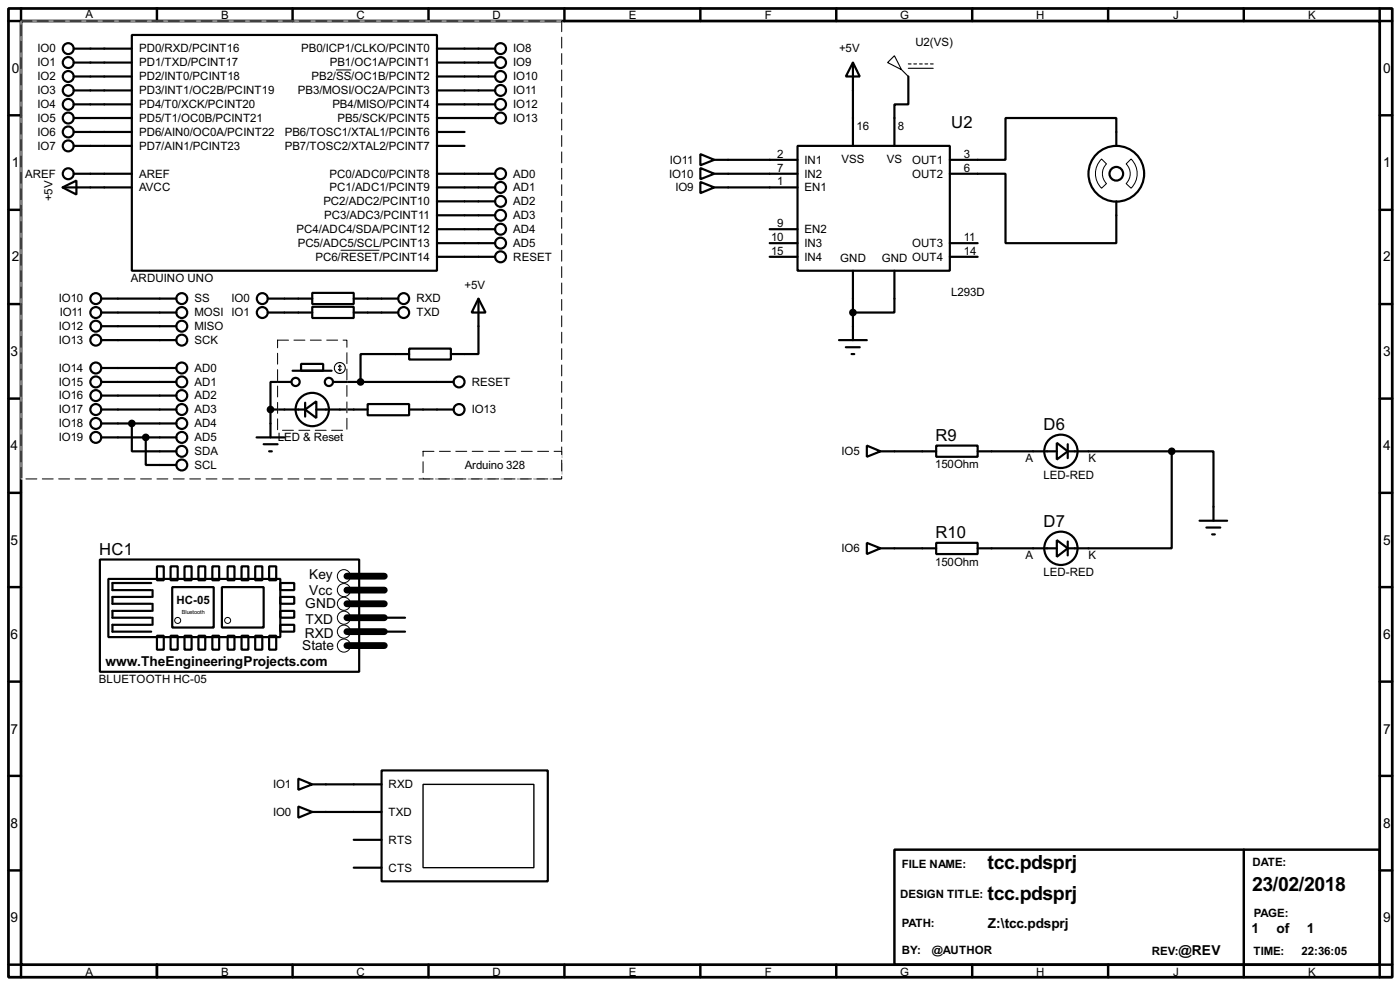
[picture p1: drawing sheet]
<svg xmlns="http://www.w3.org/2000/svg" width="256mm" height="180mm" viewBox="0 0 256 180" stroke-linecap="round" stroke-linejoin="round" font-family="sans-serif">
<path d="M1.6 1.6h253.5v177.3h-253.5zM3.9 3.9h248.9v172.7h-248.9z" fill="none" stroke="#000" stroke-width=".5"/>
<g fill="none" stroke="#000" stroke-width=".45">
<path d="M3.9 1.6v2.3h-2.3M28.8 1.6v2.3M53.6 1.6v2.3M78.5 1.6v2.3M103.4 1.6v2.3M128.3 1.6v2.3M153.2 1.6v2.3M178.1 1.6v2.3M203 1.6v2.3M227.9 1.6v2.3M252.8 1.6v2.3h2.3M1.6 21.1h2.3"/>
<path d="M1.6 38.4h2.3M252.8 21.1h2.3M252.8 38.4h2.3M1.6 55.7h2.3M252.8 55.7h2.3M1.6 73h2.3M252.8 73h2.3M1.6 90.2h2.3M252.8 90.2h2.3M1.6 107.5h2.3M252.8 107.5h2.3M1.6 124.8h2.3"/>
<path d="M252.8 124.8h2.3M1.6 142h2.3M1.6 159.3h2.3M163.9 155.5h88.9v21.1h-88.9zM227.9 155.5v23.4M252.8 142h2.3M252.8 159.3h2.3M1.6 176.6h2.3v2.3M28.8 176.6v2.3M53.6 176.6v2.3M78.5 176.6v2.3M103.4 176.6v2.3"/>
<path d="M128.3 176.6v2.3M153.2 176.6v2.3M178.1 176.6v2.3M203 176.6v2.3M255.1 176.6h-2.3v2.3"/>
</g>
<g fill="none" stroke="#000" stroke-width=".4">
<path d="M13.5 19.1h10.7M13.5 16.6h10.7M13.5 14h10.7M13.5 11.5h10.7M13.5 8.9h10.7M24.2 6.4h55.9v43.2h-55.9zM80.1 19.1h10.6M80.1 16.6h10.6M80.1 14h10.6M80.1 11.5h10.6M80.1 8.9h10.6M156.3 11.5l1.2 2.5h-2.5z"/>
<path d="M156.3 11.5v15.2M166.4 14v5.1h-2.5v7.6M11.5 34.3l2.5-1.2v2.5zM11.5 34.3h12.7M13.5 26.7h10.7M13.5 24.2h10.7M13.5 21.6h10.7M13.5 31.8h10.7M80.1 26.7h5M80.1 24.2h5M80.1 21.6h10.6M80.1 31.8h10.6"/>
<path d="M80.1 34.3h10.6M80.1 36.9h10.6M80.1 39.4h10.6M128.3 28.2l2.6 1.1-2.6 1zM128.3 30.8l2.6 1-2.6 1zM128.3 33.3l2.6 1-2.6 1.1zM130.9 31.8h15.2M130.9 34.3h15.2M130.9 29.3h15.2M146.1 26.7h27.9v22.9h-27.9zM174 31.8h10.2v12.7h20.3v-7.6M204.5 26.7v-5.1h-20.3v7.7h-10.2"/>
<path d="M18.6 54.7h13.7M18.6 57.2h13.7M18.6 59.7h13.7M49.1 54.7h8.1M49.1 57.2h8.1M57.2 53.6h7.6v2.1h-7.6zM57.2 56.2h7.6v2h-7.6zM64.8 54.7h8.2M64.8 57.2h8.2M80.1 42h10.6M80.1 44.5h10.6M80.1 47h10.6"/>
<path d="M87.7 54.7l1.3 2.5h-2.6zM87.7 54.7v10.1h-5.1M141 42h5.1M141 44.5h5.1M141 47h5.1M156.3 49.6v12.7M163.9 49.6v7.6h-7.6M174 44.5h5.1M174 47h5.1M18.6 75h13.7M18.6 62.3h13.7M18.6 67.4h13.7"/>
<path d="M18.6 69.9h13.7M18.6 72.4h13.7M18.6 77.5h13.7M24.2 77.5v5.1h8.1M49.6 75h6.3M49.6 75v5.1M53.4 69.9h-3.8v5.1M53.6 67.9h7.2M55.2 66.6h4v1.3h-4zM55.9 75l2.1-1.5v3zM55.9 73.7v2.6M58 75h9.4"/>
<path d="M61 69.9h22.1M67.4 74h7.6v2h-7.6zM75 63.8h7.6v2h-7.6zM75 64.8h-8.9v5.1M75 75h8.1M153.7 62.3h5.1M155 63.6h2.5M156 64.8h.5M18.6 80.1h13.7M26.7 80.1v5h5.6M47 80.1h5.1M48.3 81.3h2.6"/>
<path d="M49.3 82.6h.5M158.8 81.6l2.5 1-2.5 1zM158.8 99.4l2.5 1-2.5 1zM161.3 82.6h10.2M171.5 81.6h7.6v2h-7.6zM171.5 99.4h7.6v2h-7.6zM179.1 82.6h14.5M193.6 81.1l2 1.5-2 1.5zM193.6 98.9l2 1.5-2 1.5zM195.6 82.6h19.1M195.6 81.3v2.6M195.6 99.1v2.6"/>
<path d="M214.7 82.6h7.6v12.7M214.7 82.6v17.8h-19.1M219.8 95.3h5M221 96.6h2.6M222.1 97.8h.5M18.3 102.4h47.5v20.6h-47.5zM19.9 106h31.5v10.6h-31.5zM27.7 106.7h-7.1v1.3h7.1M27.7 109.3h-7.1v1.2h7.1M27.7 111.8h-7.1v1.3h7.1M27.7 114.4h-7.1v1.2h7.1M28 108v1.3"/>
<path d="M28 110.5v1.3M28 113.1v1.3M28.8 103.7h1.2v2.5h-1.2zM28.8 116.4h1.2v2.5h-1.2zM31.3 103.7h1.3v2.5h-1.3zM31.3 116.4h1.3v2.5h-1.3zM31.6 107.5h7.6v7.4h-7.6zM33.8 103.7h1.3v2.5h-1.3zM33.8 116.4h1.3v2.5h-1.3zM36.4 103.7h1.2v2.5h-1.2zM36.4 116.4h1.2v2.5h-1.2zM38.9 103.7h1.3v2.5h-1.3z"/>
<path d="M38.9 116.4h1.3v2.5h-1.3zM40.7 107.5h7.6v7.4h-7.6zM41.7 103.7h1.3v2.5h-1.3zM41.7 116.4h1.3v2.5h-1.3zM44.3 116.4h1.2v2.5h-1.2zM44.3 103.7h1.2v2.5h-1.2zM46.8 116.4h1.3v2.5h-1.3zM46.8 103.7h1.3v2.5h-1.3zM49.3 116.4h1.3v2.5h-1.3zM49.3 103.7h1.3v2.5h-1.3zM51.4 106.7h2.5v1.3h-2.5zM51.4 109.3h2.5v1.2h-2.5z"/>
<path d="M51.4 111.8h2.5v1.3h-2.5zM51.4 114.4h2.5v1.2h-2.5zM69.1 113.1h5.1M69.1 115.6h5.1M161.3 100.4h10.2M179.1 100.4h14.5M54.7 142.5l2.5 1.1-2.5 1zM54.7 147.6l2.5 1-2.5 1.1zM57.2 143.6h12.7M57.2 148.6h12.7M64.8 153.7h5.1M64.8 158.8h5.1"/>
<path d="M69.9 141h30.5v20.3h-30.5z"/>
<circle cx="12.5" cy="11.5" r="1"/>
<circle cx="12.5" cy="8.9" r="1"/>
<circle cx="12.5" cy="19.1" r="1"/>
<circle cx="12.5" cy="14" r="1"/>
<circle cx="12.5" cy="16.6" r="1"/>
<circle cx="91.7" cy="8.9" r="1"/>
<circle cx="91.7" cy="11.5" r="1"/>
<circle cx="91.7" cy="16.6" r="1"/>
<circle cx="91.7" cy="14" r="1"/>
<circle cx="91.7" cy="19.1" r="1"/>
<circle cx="12.5" cy="31.8" r="1"/>
<circle cx="12.5" cy="26.7" r="1"/>
<circle cx="12.5" cy="21.6" r="1"/>
<circle cx="12.5" cy="24.2" r="1"/>
<circle cx="91.7" cy="36.9" r="1"/>
<circle cx="91.7" cy="31.8" r="1"/>
<circle cx="91.7" cy="34.3" r="1"/>
<circle cx="91.7" cy="39.4" r="1"/>
<circle cx="91.7" cy="21.6" r="1"/>
<circle cx="204.5" cy="31.8" r="5.1"/>
<circle cx="204.5" cy="31.8" r="1.25"/>
<circle cx="17.5" cy="57.2" r="1"/>
<circle cx="17.5" cy="54.7" r="1"/>
<circle cx="17.5" cy="59.7" r="1"/>
<circle cx="33.3" cy="57.2" r="1"/>
<circle cx="33.3" cy="59.7" r="1"/>
<circle cx="33.3" cy="54.7" r="1"/>
<circle cx="48" cy="57.2" r="1"/>
<circle cx="48" cy="54.7" r="1"/>
<circle cx="73.9" cy="57.2" r="1"/>
<circle cx="73.9" cy="54.7" r="1"/>
<circle cx="91.7" cy="44.5" r="1"/>
<circle cx="91.7" cy="47" r="1"/>
<circle cx="91.7" cy="42" r="1"/>
<circle cx="17.5" cy="72.4" r="1"/>
<circle cx="17.5" cy="67.4" r="1"/>
<circle cx="17.5" cy="75" r="1"/>
<circle cx="17.5" cy="69.9" r="1"/>
<circle cx="17.5" cy="62.3" r="1"/>
<circle cx="17.5" cy="77.5" r="1"/>
<circle cx="33.3" cy="72.4" r="1"/>
<circle cx="33.3" cy="69.9" r="1"/>
<circle cx="33.3" cy="62.3" r="1"/>
<circle cx="33.3" cy="67.4" r="1"/>
<circle cx="33.3" cy="75" r="1"/>
<circle cx="33.3" cy="77.5" r="1"/>
<circle cx="54.1" cy="69.9" r=".75"/>
<circle cx="57.2" cy="75" r="3.1"/>
<circle cx="60.2" cy="69.9" r=".75"/>
<circle cx="84.1" cy="69.9" r="1"/>
<circle cx="84.1" cy="75" r="1"/>
<circle cx="17.5" cy="80.1" r="1"/>
<circle cx="33.3" cy="85.1" r="1"/>
<circle cx="33.3" cy="80.1" r="1"/>
<circle cx="33.3" cy="82.6" r="1"/>
<circle cx="194.3" cy="82.6" r="3.1"/>
<circle cx="194.3" cy="100.4" r="3.1"/>
</g>
<g fill="none" stroke="#000" stroke-width=".18">
<path d="M61.6 12.8h2.8M201.8 29.1l.9 .9a2.53 2.53 0 0 0 0 3.6l-.9 .9a3.7 3.7 0 0 1 0-5.4zM206.3 30l.9-.9a3.7 3.7 0 0 1 0 5.4l-.9-.9a2.54 2.54 0 0 0 0-3.6zM62.4 45.8h7.1"/>
<circle cx="32.5" cy="113.6" r=".55"/>
<circle cx="41.7" cy="113.6" r=".55"/>
<circle cx="63" cy="118.2" r="1.2"/>
<circle cx="63" cy="110.5" r="1.2"/>
<circle cx="63" cy="108" r="1.2"/>
<circle cx="63" cy="113.1" r="1.2"/>
<circle cx="63" cy="105.5" r="1.2"/>
<circle cx="63" cy="115.6" r="1.2"/>
</g>
<path d="M3.9 3.9h99v83.8h-99zM50.9 62.3h12.7v16.5h-12.7zM77.5 82.6h25.4v5.1h-25.4z" fill="none" stroke="#fff" stroke-width=".18"/>
<path d="M3.9 3.9h99v83.8h-99zM50.9 62.3h12.7v16.5h-12.7zM77.5 82.6h25.4v5.1h-25.4z" fill="none" stroke="#000" stroke-width=".18" stroke-dasharray="2 1"/>
<g fill="none" stroke="#000" stroke-width=".2">
<path d="M162.6 11.5l1.3-1.3 1.3 2.6zM165.2 12.8l1.2 1.2M166.4 11.7h.5M166.4 12.5h4.6M167.4 11.7h.5M168.5 11.7h.5M169.5 11.7h.5M170.5 11.7h.5M62 67.6l.3 .3M62.3 66.9v1M62.3 66.9l-.3 .2M62.3 66.9l.2 .2"/>
<path d="M62.5 67.6l-.2 .3"/>
<circle cx="62.2" cy="67.4" r="1"/>
</g>
<g fill="#000" stroke="#000" stroke-width=".4">
<circle cx="156.2" cy="57.2" r=".5"/>
<circle cx="24.1" cy="77.5" r=".5"/>
<circle cx="49.5" cy="75" r=".5"/>
<circle cx="66" cy="69.9" r=".5"/>
<circle cx="26.7" cy="80.1" r=".5"/>
<circle cx="214.6" cy="82.6" r=".5"/>
</g>
<path d="M63.6 105.5h6.8M63.6 108h6.8M63.6 110.5h6.8M63.6 113.1h6.8M63.6 115.6h6.8M63.6 118.2h6.8" fill="none" stroke="#000" stroke-width="1.3"/>
<path d="M77.5 143.6h20.3v15.2h-20.3z" fill="none" stroke="#000" stroke-width=".25"/>
<g font-size="4">
<text x="180.9" y="159.1">tcc.pdsprj</text>
<text x="180.9" y="164.8">tcc.pdsprj</text>
<text x="229.4" y="163.1">23/02/2018</text>
</g>
<g font-size="3.4">
<text x="174.3" y="23.3">U2</text>
<text x="171.4" y="80.8">R9</text>
<text x="191.2" y="78.8">D6</text>
<text x="18.2" y="101.6">HC1</text>
<text x="171.4" y="98.6">R10</text>
<text x="191.2" y="96.5">D7</text>
</g>
<g font-size="2.8">
<text x="2.2" y="13.4">0</text>
<text x="253.4" y="13.4">0</text>
<text x="2.2" y="30.6">1</text>
<text x="253.4" y="30.6">1</text>
<text x="2.2" y="47.9">2</text>
<text x="253.4" y="47.9">2</text>
<text x="1.9" y="65.2">3</text>
<text x="253.4" y="65.2">3</text>
<text x="1.9" y="82.4">4</text>
<text x="253.4" y="82.4">4</text>
<text x="1.9" y="99.7">5</text>
<text x="253.4" y="99.7">5</text>
<text x="56.6" y="106.1">Key</text>
<text x="55.9" y="111.4">GND</text>
<text x="56.6" y="108.9">Vcc</text>
<text x="1.9" y="117">6</text>
<text x="55.3" y="119">State</text>
<text x="55.8" y="116.7">RXD</text>
<text x="55.9" y="114.2">TXD</text>
<text x="253.4" y="117">6</text>
<text x="19.4" y="121.8">www.TheEngineeringProjects.com</text>
<text x="1.9" y="134.3">7</text>
<text x="253.4" y="134.3">7</text>
<text x="1.9" y="151.5">8</text>
<text x="253.4" y="151.5">8</text>
<text x="1.9" y="168.8">9</text>
<text x="180.9" y="169.8">Z:\tcc.pdsprj</text>
<text x="229.3" y="170.8">1</text>
<text x="233.9" y="170.8">of</text>
<text x="239.4" y="170.8">1</text>
<text x="253.4" y="168.8">9</text>
<text x="215.9" y="174.9">@REV</text>
</g>
<g font-size="2.4">
<text x="15.6" y="3.2">A</text>
<text x="40.5" y="3.5">B</text>
<text x="65.3" y="3.5">C</text>
<text x="90.2" y="3.5">D</text>
<text x="115.2" y="3.5">E</text>
<text x="140.1" y="3.5">F</text>
<text x="164.9" y="3.5">G</text>
<text x="189.8" y="3.5">H</text>
<text x="214.9" y="3.5">J</text>
<text x="239.6" y="3.5">K</text>
<text x="6.9" y="9.6">IO0</text>
<text x="25.5" y="9.6">PD0/RXD/PCINT16</text>
<text x="55.2" y="9.6">PB0/ICP1/CLKO/PCINT0</text>
<text x="94" y="9.6">IO8</text>
<text x="153.7" y="9.6">+5V</text>
<text x="167.7" y="8.3">U2(VS)</text>
<text x="6.9" y="17.3">IO3</text>
<text x="6.9" y="14.7">IO2</text>
<text x="6.9" y="12.2">IO1</text>
<text x="25.5" y="17.3">PD3/INT1/OC2B/PCINT19</text>
<text x="25.5" y="14.7">PD2/INT0/PCINT18</text>
<text x="25.5" y="12.2">PD1/TXD/PCINT17</text>
<text x="54.6" y="17.3">PB3/MOSI/OC2A/PCINT3</text>
<text x="57.1" y="14.7">PB2/SS/OC1B/PCINT2</text>
<text x="60.4" y="12.2">PB1/OC1A/PCINT1</text>
<text x="94" y="12.2">IO9</text>
<text x="94" y="14.7">IO10</text>
<text x="94" y="17.3">IO11</text>
<text x="6.9" y="22.3">IO5</text>
<text x="6.9" y="19.8">IO4</text>
<text x="25.5" y="22.3">PD5/T1/OC0B/PCINT21</text>
<text x="25.5" y="19.8">PD4/T0/XCK/PCINT20</text>
<text x="60.9" y="19.8">PB4/MISO/PCINT4</text>
<text x="61.8" y="22.3">PB5/SCK/PCINT5</text>
<text x="94" y="19.8">IO12</text>
<text x="94" y="22.3">IO13</text>
<text x="156.9" y="23.8">16</text>
<text x="164.5" y="23.8">8</text>
<text x="6.9" y="27.4">IO7</text>
<text x="6.9" y="24.9">IO6</text>
<text x="25.5" y="24.9">PD6/AIN0/OC0A/PCINT22</text>
<text x="25.5" y="27.4">PD7/AIN1/PCINT23</text>
<text x="52.2" y="27.4">PB7/TOSC2/XTAL2/PCINT7</text>
<text x="52.2" y="24.9">PB6/TOSC1/XTAL1/PCINT6</text>
<text x="122.7" y="30">IO11</text>
<text x="142.4" y="28.9">2</text>
<text x="147.4" y="30">IN1</text>
<text x="154.2" y="29.8">VSS</text>
<text x="162.5" y="29.8">VS</text>
<text x="167.1" y="30">OUT1</text>
<text x="176.6" y="28.9">3</text>
<text x="4.6" y="32.5">AREF</text>
<text x="25.5" y="35">AVCC</text>
<text x="25.5" y="32.5">AREF</text>
<text x="60.4" y="35">PC1/ADC1/PCINT9</text>
<text x="60.4" y="32.5">PC0/ADC0/PCINT8</text>
<text x="94" y="32.5">AD0</text>
<text x="94" y="35">AD1</text>
<text x="122.6" y="32.5">IO10</text>
<text x="123.7" y="35">IO9</text>
<text x="142.4" y="31.4">7</text>
<text x="142.4" y="33.9">1</text>
<text x="147.4" y="32.5">IN2</text>
<text x="147.4" y="35">EN1</text>
<text x="167.1" y="32.5">OUT2</text>
<text x="176.6" y="31.4">6</text>
<text x="9.6" y="36.9" transform="rotate(-90 9.6 36.9)">+5V</text>
<text x="59.2" y="37.6">PC2/ADC2/PCINT10</text>
<text x="59.4" y="40.1">PC3/ADC3/PCINT11</text>
<text x="94" y="37.6">AD2</text>
<text x="94" y="40.1">AD3</text>
<text x="142.4" y="41.6">9</text>
<text x="54.3" y="42.7">PC4/ADC4/SDA/PCINT12</text>
<text x="54.5" y="45.2">PC5/ADC5/SCL/PCINT13</text>
<text x="57.8" y="47.7">PC6/RESET/PCINT14</text>
<text x="94" y="42.7">AD4</text>
<text x="94" y="45.2">AD5</text>
<text x="94" y="47.7">RESET</text>
<text x="141.3" y="44.1">10</text>
<text x="141.3" y="46.6">15</text>
<text x="147.4" y="45.2">IN3</text>
<text x="147.4" y="47.7">IN4</text>
<text x="147.4" y="42.7">EN2</text>
<text x="153.9" y="47.9">GND</text>
<text x="161.5" y="47.9">GND OUT4</text>
<text x="167.1" y="45.2">OUT3</text>
<text x="176.6" y="44.1">11</text>
<text x="176.6" y="46.6">14</text>
<text x="24" y="51.7">ARDUINO UNO</text>
<text x="85.1" y="52.8">+5V</text>
<text x="10.8" y="55.4">IO10</text>
<text x="10.9" y="57.9">IO11</text>
<text x="35.6" y="55.4">SS</text>
<text x="35.6" y="57.9">MOSI IO1</text>
<text x="42.4" y="55.4">IO0</text>
<text x="76.3" y="55.4">RXD</text>
<text x="76.3" y="57.9">TXD</text>
<text x="174.2" y="54.2">L293D</text>
<text x="10.8" y="60.4">IO12</text>
<text x="10.8" y="63">IO13</text>
<text x="35.6" y="60.4">MISO</text>
<text x="35.6" y="63">SCK</text>
<text x="10.8" y="68.1">IO14</text>
<text x="10.8" y="70.6">IO15</text>
<text x="35.6" y="68.1">AD0</text>
<text x="35.6" y="70.6">AD1</text>
<text x="86.4" y="70.6">RESET</text>
<text x="10.8" y="73.1">IO16</text>
<text x="10.8" y="75.7">IO17</text>
<text x="35.6" y="73.1">AD2</text>
<text x="35.6" y="75.7">AD3</text>
<text x="86.4" y="75.7">IO13</text>
<text x="10.8" y="78.2">IO18</text>
<text x="10.8" y="80.8">IO19</text>
<text x="35.6" y="78.2">AD4</text>
<text x="35.6" y="80.8">AD5</text>
<text x="35.6" y="83.3">SDA</text>
<text x="50.9" y="80.7">LED &amp; Reset</text>
<text x="154.2" y="83.3">IO5</text>
<text x="35.6" y="85.8">SCL</text>
<text x="85.1" y="85.7">Arduino 328</text>
<text x="171.3" y="85.7">150Ohm</text>
<text x="187.9" y="84.5">A</text>
<text x="191.1" y="87.8">LED-RED</text>
<text x="199.4" y="84.5">K</text>
<text x="154.2" y="101.1">IO6</text>
<text x="171.3" y="103.5">150Ohm</text>
<text x="187.9" y="102.3">A</text>
<text x="191.1" y="105.5">LED-RED</text>
<text x="199.4" y="102.3">K</text>
<text x="32.3" y="110.5">HC-05</text>
<text x="18.1" y="125.1">BLUETOOTH HC-05</text>
<text x="50" y="144.3">IO1</text>
<text x="50" y="149.3">IO0</text>
<text x="71.2" y="144.3">RXD</text>
<text x="71.2" y="149.3">TXD</text>
<text x="71.2" y="154.4">RTS</text>
<text x="71.2" y="159.5">CTS</text>
<text x="165.2" y="158.9">FILE NAME:</text>
<text x="229.4" y="158.4">DATE:</text>
<text x="164.9" y="164.3">DESIGN TITLE:</text>
<text x="229.7" y="167.8">PAGE:</text>
<text x="165.2" y="169.7">PATH:</text>
<text x="15.6" y="178.6">A</text>
<text x="40.5" y="178.6">B</text>
<text x="65.3" y="178.6">C</text>
<text x="90.2" y="178.6">D</text>
<text x="115.2" y="178.6">E</text>
<text x="140.1" y="178.6">F</text>
<text x="164.9" y="178.6">G</text>
<text x="165.2" y="174.7">BY:</text>
<text x="170.7" y="174.7">@AUTHOR</text>
<text x="189.8" y="178.6">H</text>
<text x="211" y="174.7">REV:</text>
<text x="214.9" y="178.6">J</text>
<text x="229.6" y="174.7">TIME:</text>
<text x="238.5" y="174.7">22:36:05</text>
<text x="239.6" y="178.6">K</text>
</g>
<text font-size="1.2" x="33.3" y="112.4">Bluetooth</text>
</svg>
